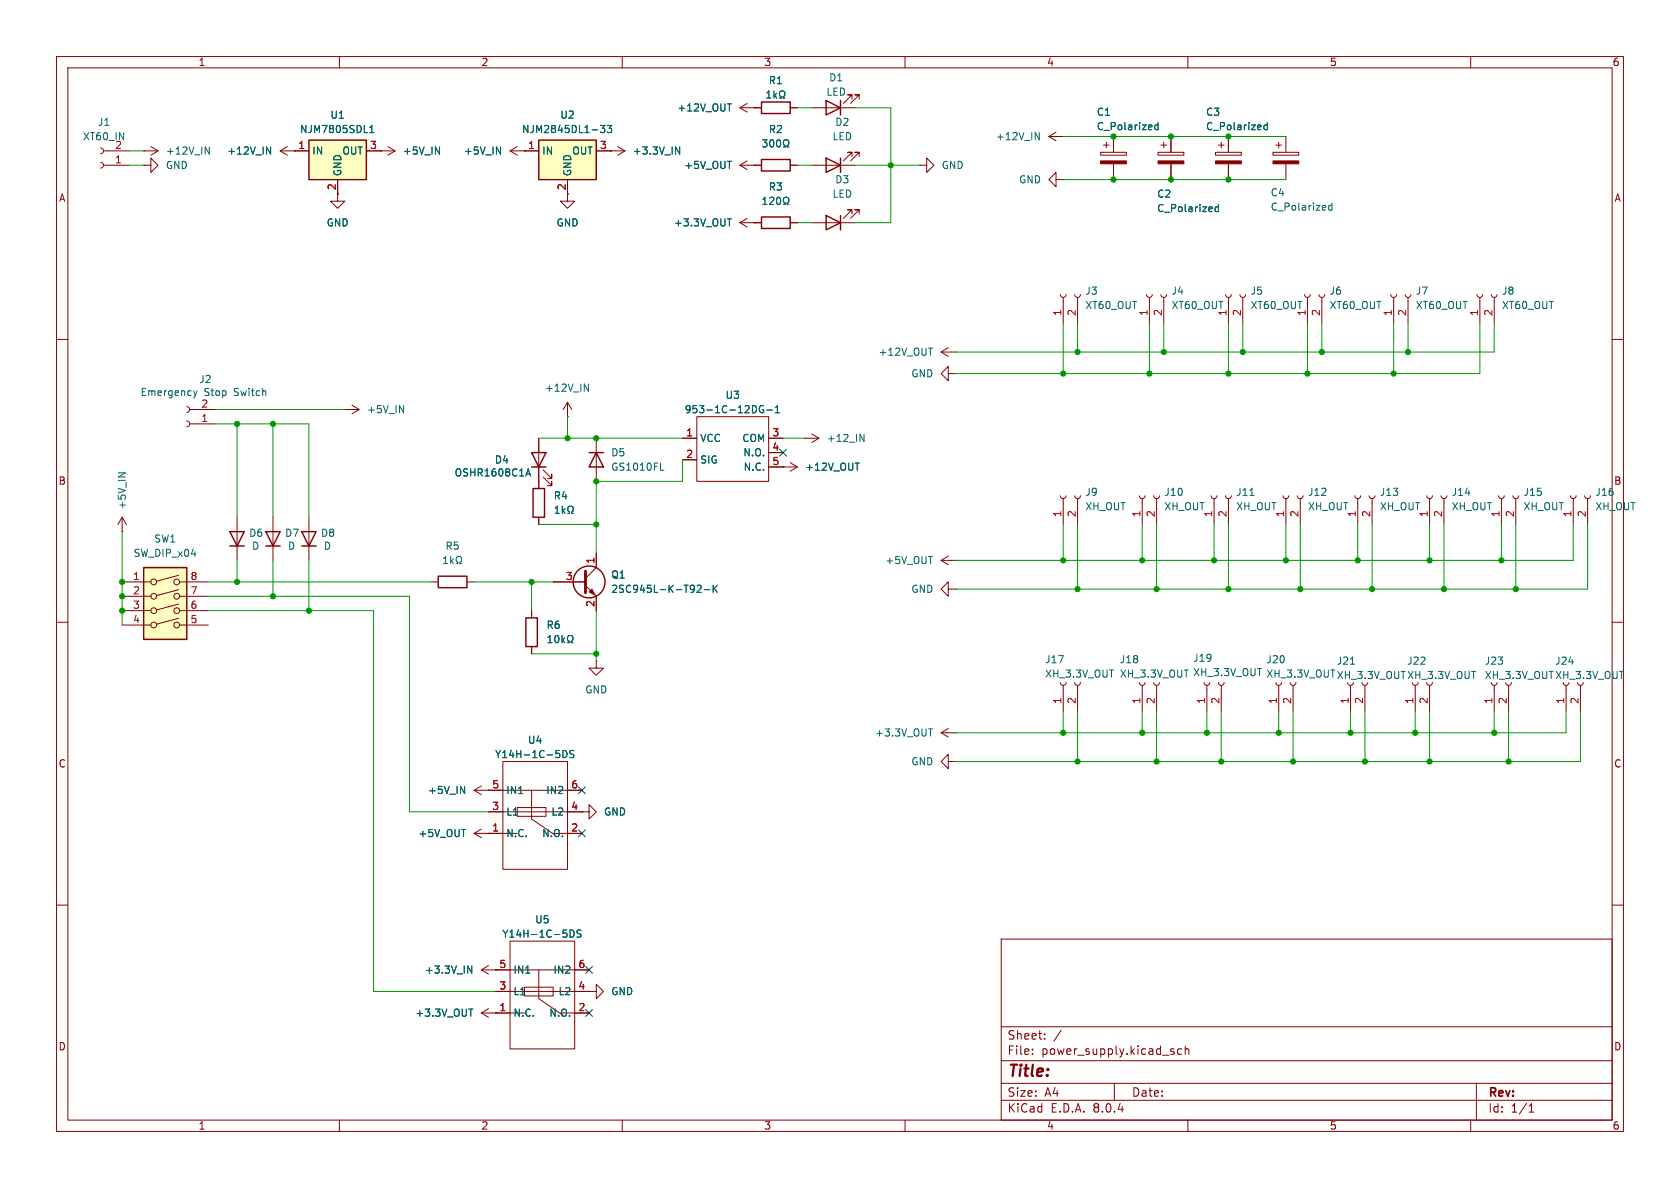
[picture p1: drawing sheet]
<svg xmlns="http://www.w3.org/2000/svg" width="297mm" height="210mm" viewBox="0 0 297 210" stroke-linecap="round" stroke-linejoin="round" font-family="sans-serif">
<g fill="none" stroke="#840000" stroke-width=".18">
<path d="M10 10h277v190h-277zM12 12h273v186h-273zM60 10v2M110 10v2M130.8 19.1l1.3 .7M130.8 19.1h2.5M132.1 18.3l-1.3 .8M133.3 19.1h.1M160 10v2M210 10v2M260 10v2M90.2 26.7l1.2 .7"/>
<path d="M90.2 26.7h2.5M91.4 25.9l-1.2 .8M92.7 26.7h.1M100.3 34.3v1.3h1.3l-1.3 1.2-1.2-1.2h1.2M107.9 26.7h.1M107.9 26.7h2.6M109.2 25.9l1.3 .8M110.5 26.7l-1.3 .7M130.8 29.2l1.3 .8M130.8 29.2h2.5M130.8 39.4l1.3 .7M130.8 39.4h2.5"/>
<path d="M132.1 28.4l-1.3 .8M132.1 38.6l-1.3 .8M133.3 29.2h.1M133.3 39.4h.1M10 60h2M245.9 52.1l.1 .3 .4 .2 .3-.2 .2-.3M246.4 52.6v4.6M248.4 52.1l.2 .3 .3 .2 .4-.2 .1-.3M248.9 52.6v4.6M285 60h2M95.2 77.5v8.9M100.3 73.7h.1"/>
<path d="M100.3 71.1l-.7 1.3M100.3 71.1v2.6M100.3 71.1l.8 1.3M105.4 77.5v7.6M167.6 66v-1.2l-1.2 1.2 1.2 1.3v-1.3h1.3M168.9 66h.1M21.6 94h.1M21.6 91.4l-.8 1.3M21.6 91.4v2.6M21.6 91.4l.8 1.3M41.9 91.4v7.7M48.3 91.4v7.7"/>
<path d="M54.6 91.4v7.7M95.2 91.4v1.3M96 84.3l1.5 1.6v-.8v.8h-.7M96 83.1l1.5 1.5v-.8v.8h-.7M105.4 97.8v2.5l-1.9 1.9M166.4 99.1l1.2 .7M166.4 99.1h2.5M167.6 98.3l-1.2 .8M168.9 99.1h.1M187.5 87.6l.1 .4 .4 .1 .3-.1 .2-.4M188 88.1v4.6M190 87.6l.1 .4 .4 .1 .4-.1 .1-.4"/>
<path d="M190.5 88.1v4.6M239.5 87.6l.2 .4 .3 .1 .4-.1 .1-.4M240 88.1v4.6M242.1 87.6l.1 .4 .4 .1 .3-.1 .2-.4M242.6 88.1v4.6M252.2 87.6l.2 .4 .3 .1 .4-.1 .1-.4M252.7 88.1v4.6M254.8 87.6l.1 .4 .4 .1 .3-.1 .2-.4M255.3 88.1v4.6M10 110h2M76.2 102.9h1.3M82.5 102.9h1.3"/>
<path d="M97.8 102.9h5.7M103.5 103.5l1.9 1.9v2.6M105.4 116.8v1.3h1.3l-1.3 1.3-1.3-1.3h1.3M105.4 116.8h.1M167.6 104.1v-1.2l-1.2 1.2 1.2 1.3v-1.3h1.3M168.9 104.1h.1M285 110h2M166.4 129.5l1.2 .8M166.4 129.5h2.5M167.6 134.6v-1.2l-1.2 1.2 1.2 1.3v-1.3h1.3M167.6 128.8l-1.2 .7M168.9 134.6h.1"/>
<path d="M168.9 129.5h.1M187.5 120.7l.1 .3 .4 .2 .3-.2 .2-.3M188 121.2v4.5M190 120.7l.1 .3 .4 .2 .4-.2 .1-.3M190.5 121.2v4.5M10 160h2M83.8 147.3l1.3 .8M83.8 147.3h2.6M85.1 146.6l-1.3 .7M86.4 147.3h.1M102.9 143.5h1.2v-1.3l1.3 1.3-1.3 1.3v-1.3M102.9 143.5h.1"/>
<path d="M285 160h2M85.1 179.1l1.3 .7M85.1 179.1h2.5M85.1 171.5l1.3 .7M85.1 171.5h2.5M86.4 178.3l-1.3 .8M86.4 170.7l-1.3 .8M87.6 179.1h.1M87.6 171.5h.1M177 166h108v32h-108zM60 198v2M110 198v2"/>
<path d="M160 198v2M177 194.5h108M177 191.5h108M177 187.5h108M177 181.5h108M182.5 186.3v.1M182.5 185.5v.1M184.7 183.6v.1M184.7 182.8v.1M187.6 182.1l-1.3 2M197 191.5v3M207.4 185.9l.2 .2-.2 .3"/>
<path d="M207.4 185.4l.1 .1M208.9 185.5l-.4-.1-.3 .3v.4l.1 .2h.6M209.5 185.5l.2-.1 .4 .1 .1 .9M209.5 184.9v1.5M210 198v2M260 198v2M261 191.5v6.5M270.3 196.6h.9M270.3 195.5l.4-.4v1.5"/>
</g>
<g fill="none" stroke="#006464" stroke-width=".18">
<path d="M128.6 18.4h.7M87.8 26l.7 1.2v-1.2M119.4 26l.8 1.2v-1.2M128.6 38.7h.7M103.3 67.9l.7 1.3v-1.3M20.9 83.6h1.3l-1.3 .7M78.4 99.6h.7M78.4 98.7l.4-.3v1.2M79.7 98.4v1.2M79.8 99.2l.4 .4M80.2 98.8l-.5 .5M80.6 99.6h.3v-.2a.54 .54 0 0 1-.2-.7 .54 .54 0 0 1 .7-.3 .58 .58 0 0 1-.1 1v.2h.3"/>
<path d="M93 84.1l.4-1.2 .4 1.2M93.1 83.8h.6M98.1 90.7h.8M98.1 89.8l.4-.3v1.2M99.4 89.5v1.2M99.5 90.3l.4 .4M99.9 89.9l-.5 .5M100.4 90.7h.3v-.2a.54 .54 0 0 1-.3-.7 .54 .54 0 0 1 .8-.3 .58 .58 0 0 1-.2 1v.2h.3M116.8 83.1h.6M123.2 103.6l.5-.2 .3 .4-.8 .9h.8M124.5 104.2h1M126.1 103.4v1.3"/>
<path d="M126.3 104l.5 .7M126.8 103.4l-.7 .8M164.1 128.8h.8M82.7 170.8l.7 1.2v-1.2M82.9 178.4h.7"/>
</g>
<path d="M103.5 101v3.8" fill="none" stroke="#840000" stroke-width=".51"/>
<path d="M104.6 104.1l.6 1.1-1.1-.6z" fill="#840000" stroke="#840000" stroke-width=".18"/>
<g fill="none" stroke="#840000" stroke-width=".25">
<path d="M40.6 94h2.6l-1.3 2.5zM40.6 96.5h2.6M47 94h2.5l-1.2 2.5zM47 96.5h2.5M53.3 94h2.6l-1.3 2.5zM53.3 96.5h2.6M94 80h2.5l-1.3 2.6zM94 82.6h2.5M94.2 86.4h2.1v5h-2.1zM104.1 80h2.6M105.4 80l1.3 2.6h-2.6zM77.5 101.9h5v2h-5z"/>
<circle cx="104.1" cy="102.9" r="2.82"/>
</g>
<path d="M95.2 24.8h10.2v7h-10.2z" fill="#ffffc2"/>
<path d="M134.6 18h5.1v2.1h-5.1zM146 17.8l2.6 1.3-2.6 1.2zM148.6 17.8v2.5M95.2 24.8h10.2v7h-10.2zM134.6 28.2h5.1v2h-5.1zM134.6 38.4h5.1v2h-5.1zM146 38.1l2.6 1.3-2.6 1.2zM146 27.9l2.6 1.3-2.6 1.3zM148.6 27.9v2.6M148.6 38.1v2.5M93 109.2h2v5.1h-2z" fill="none" stroke="#840000" stroke-width=".25"/>
<g fill="none" stroke="#840000" stroke-width=".18">
<path d="M133.3 19.1h1.3M139.7 19.1h1.3M143.5 19.1h7.6M150.6 17.5v-.7h-.7h.7l-1.5 1.5M151.9 17.5v-.7h-.8h.8l-1.5 1.5M92.7 26.7h2.5M100.3 31.8v2.5M105.4 26.7h2.5M133.3 39.4h1.3M133.3 29.2h1.3M139.7 39.4h1.3M139.7 29.2h1.3"/>
<path d="M143.5 39.4h7.6M143.5 29.2h7.6M150.6 37.8v-.7h-.7h.7l-1.5 1.5M150.6 27.7v-.8h-.7h.7l-1.5 1.5M151.9 37.8v-.7h-.8h.8l-1.5 1.5M151.9 27.7v-.8h-.8h.8l-1.5 1.5M202.7 52.1l.1 .3 .4 .2 .4-.2 .1-.3M203.2 52.6v4.6M205.2 52.1l.2 .3 .3 .2 .4-.2 .1-.3M205.7 52.6v4.6M216.7 52.1l.1 .3 .4 .2 .3-.2 .2-.3M217.2 52.6v4.6"/>
<path d="M219.2 52.1l.2 .3 .3 .2 .4-.2 .1-.3M219.7 52.6v4.6M230.6 52.1l.2 .3 .3 .2 .4-.2 .1-.3M231.1 52.6v4.6M233.2 52.1l.1 .3 .4 .2 .3-.2 .2-.3M233.7 52.6v4.6M33 71.9l.4 .1 .1 .4-.1 .3-.4 .2M33 74.4l.4 .2 .1 .3-.1 .4-.4 .1M33.5 72.4h4.6M33.5 74.9h4.6M120.6 77.5h2.6M123.2 73.7h12.7v11.4h-12.7z"/>
<path d="M135.9 77.5h2.5M142.2 77.5h.1M142.2 77.5h2.6M143.5 76.7l1.3 .8M144.8 77.5l-1.3 .7M166.4 62.2l1.2 .8M166.4 62.2h2.5M167.6 61.5l-1.2 .7M168.9 62.2h.1M120.6 81.3h2.6M135.9 82.6h5.1M135.9 80h2.5"/>
<path d="M138.4 82.6h.1M139.7 81.8l1.3 .8M141 82.6l-1.3 .7M201.4 87.6l.2 .4 .3 .1 .4-.1 .1-.4M201.9 88.1v4.6M204 87.6l.1 .4 .4 .1 .3-.1 .2-.4M204.5 88.1v4.6M214.1 87.6l.2 .4 .3 .1 .4-.1 .1-.4M214.6 88.1v4.6M216.7 87.6l.1 .4 .4 .1 .3-.1 .2-.4M217.2 88.1v4.6M226.8 87.6l.2 .4 .3 .1 .4-.1 .1-.4"/>
<path d="M227.3 88.1v4.6M229.4 87.6l.1 .4 .4 .1 .3-.1 .2-.4M229.9 88.1v4.6M264.9 87.6l.2 .4 .3 .1 .4-.1 .1-.4M265.4 88.1v4.6M267.5 87.6l.1 .4 .4 .1 .3-.1 .2-.4M268 88.1v4.6M277.6 87.6l.2 .4 .3 .1 .4-.1 .1-.4M278.1 88.1v4.6M280.2 87.6l.1 .4 .4 .1 .3-.1 .2-.4M280.7 88.1v4.6M94 108v1.2"/>
<path d="M94 114.3v1.3M83.8 139.7l1.3 .8M83.8 139.7h19.1M85.1 138.9l-1.3 .8M86.4 139.7h.1M88.9 134.6h11.4v19.1h-11.4zM94 139.7v5.1l4.2 2.9M201.4 120.7l.2 .3 .3 .2 .4-.2 .1-.3M201.9 121.2v4.5M204 120.7l.1 .3 .4 .2 .3-.2 .2-.3M204.5 121.2v4.5M212.9 120.7l.1 .3 .4 .2 .3-.2 .2-.3"/>
<path d="M213.4 121.2v4.5M215.4 120.7l.1 .3 .4 .2 .4-.2 .1-.3M215.9 121.2v4.5M225.6 120.7l.1 .3 .4 .2 .3-.2 .2-.3M226.1 121.2v4.5M228.1 120.7l.1 .3 .4 .2 .4-.2 .1-.3M228.6 121.2v4.5M238.3 120.7l.1 .3 .4 .2 .3-.2 .2-.3M238.8 121.2v4.5M240.8 120.7l.1 .3 .4 .2 .4-.2 .1-.3M241.3 121.2v4.5M249.7 120.7l.1 .3 .4 .2 .4-.2 .1-.3"/>
<path d="M250.2 121.2v4.5M252.2 120.7l.2 .3 .3 .2 .4-.2 .1-.3M252.7 121.2v4.5M263.7 120.7l.1 .3 .4 .2 .3-.2 .2-.3M264.2 121.2v4.5M266.2 120.7l.1 .3 .4 .2 .4-.2 .1-.3M266.7 121.2v4.5M276.4 120.7l.1 .3 .4 .2 .3-.2 .2-.3M276.9 121.2v4.5M278.9 120.7l.1 .3 .4 .2 .4-.2 .1-.3M279.4 121.2v4.5M86.4 147.3h5"/>
<path d="M86.4 143.5h16.5M91.4 142.8h5.1v1.5h-5.1zM97.8 147.3h5.1M87.6 179.1h5.1M87.6 175.3h16.5M87.6 171.5h16.5M90.2 166.4h11.4v19h-11.4zM92.7 174.5h5.1v1.6h-5.1zM95.2 171.5v5l4.3 2.9M99.1 179.1h5M104.1 175.3h1.3v-1.3l1.3 1.3-1.3 1.2v-1.2M104.1 175.3h.1"/>
</g>
<g fill="none" stroke="#006464" stroke-width=".18">
<path d="M135.6 17.3h.7M135.6 16.4l.3-.3v1.2M136.8 16.1v1.2M136.9 16.9l.4 .4M137.3 16.5l-.5 .5M137.8 17.3h.3v-.2a.54 .54 0 0 1-.3-.7 .54 .54 0 0 1 .8-.3 .58 .58 0 0 1-.1 1v.2h.3M106.1 22.2h.8l-.4 .5 .4 .1v.5l-.2 .1-.6-.1M107.3 22.2h.8l-.4 .5 .4 .1v.5l-.2 .1-.6-.1M134.8 24.7h.8l-.4 .5 .3 .1v.6l-.2 .1-.5-.1M134.9 36.1h.7M134.9 35.2l.3-.3v1.2M136.1 35l.5-.1 .2 .3-.8 .9h.8"/>
<path d="M136.2 24.8l.2-.1a.68 .68 0 0 1 .4 .6 .68 .68 0 0 1-.4 .7l-.2-.1-.1-.4zM137.4 24.8l.2-.1a.68 .68 0 0 1 .4 .6 .68 .68 0 0 1-.4 .7l-.2-.1-.1-.4zM137.4 35l.2-.1a.68 .68 0 0 1 .4 .6 .68 .68 0 0 1-.4 .6l-.2-.1-.1-.3zM138.5 26h.3v-.3a.54 .54 0 0 1-.3-.7 .54 .54 0 0 1 .8-.2 .58 .58 0 0 1-.1 .9v.3h.3M138.5 36.1h.3v-.2a.54 .54 0 0 1-.3-.7 .54 .54 0 0 1 .8-.3 .58 .58 0 0 1-.1 1v.2h.3M34.2 69.1l.3 .8M34.5 69.9l-.3 .4M34.8 69.1l-.3 .8M135 71.8a.59 .59 0 0 0-.8 .5 .59 .59 0 0 0 .8 .6v-.5h-.2M135.6 72.5h.9M137.1 73h.7M137.1 72.1l.3-.4v1.3"/>
<path d="M152 76.8l.8 1.2v-1.2M164.1 61.5h.8M151.2 81.9h.7M221 87.6h.7M96.9 113.6h.7M96.9 112.7l.3-.4v1.3M98.2 112.5l.2-.2a.68 .68 0 0 1 .4 .7 .68 .68 0 0 1-.4 .6l-.2-.1-.1-.4zM99.4 112.3v1.3M99.5 113.1l.3 .5M99.8 112.8l-.4 .4M100.3 113.6h.3v-.2a.54 .54 0 0 1-.2-.8 .54 .54 0 0 1 .7-.2 .58 .58 0 0 1-.1 1v.2h.3M238.8 117.4h.7"/>
<path d="M81.4 139l.7 1.3v-1.3M99.5 132.7a.64 .64 0 0 1 .7 .6 .64 .64 0 0 1-.7 .6zM101.4 132.7h-.4l-.2 .1v.3l.5 .3 .1 .3-.2 .2h-.5M100.8 164.4a.64 .64 0 0 1 .7 .6 .64 .64 0 0 1-.7 .7zM102.7 164.5l-.5-.1-.1 .1v.4l.5 .2 .1 .3-.2 .3-.5-.1"/>
</g>
<path d="M25.4 100.3h7.6v12.7h-7.6z" fill="#ffffc2"/>
<g fill="none" stroke="#840000" stroke-width=".18">
<path d="M17.8 26.2l.3 .1 .2 .4-.2 .3-.3 .2M17.8 28.7l.3 .2 .2 .3-.2 .4-.3 .1M18.3 26.7h4.6M18.3 29.2h4.6M25.4 29.2h1.3v-1.3l1.2 1.3-1.2 1.3v-1.3M25.4 29.2h.1M25.4 26.7h.1M25.4 26.7h2.5M26.7 25.9l1.2 .8M27.9 26.7l-1.2 .7M162.6 29.2h1.2v-1.3l1.3 1.3-1.3 1.3v-1.3M162.6 29.2h.1"/>
<path d="M185.4 24.1l1.3 .8M185.4 24.1h2.6M186.7 31.8v-1.3l-1.3 1.3 1.3 1.2v-1.2h1.3M186.7 23.4l-1.3 .7M188 31.8h.1M188 24.1h.1M194.6 26.9h4.5v.5h-4.5zM195.1 25.7h1M195.6 25.1v1.1M196.8 24.1v2.8M196.8 29v2.8M204.7 26.9h4.6v.5h-4.6z"/>
<path d="M205.2 25.7h1M205.7 25.1v1.1M207 24.1v2.8M207 29v2.8M214.9 26.9h4.6v.5h-4.6zM215.4 25.7h1M215.9 25.1v1.1M217.2 24.1v2.8M217.2 29v2.8M225 26.9h4.6v.5h-4.6zM225.6 25.7h1M226.1 25.1v1.1"/>
<path d="M227.3 24.1v2.8M227.3 29v2.8M21.6 102.9h5.1M21.6 105.4h5.1M21.6 108h5.1M21.6 110.5h5.1M31.6 109.3l-3.9 1M31.6 106.8l-3.9 1M31.6 104.2l-3.9 1.1M31.6 101.7l-3.9 1M31.7 102.9h5.1M31.7 105.4h5.1"/>
<path d="M31.7 108h5.1M31.7 110.5h5.1"/>
<circle cx="27.2" cy="108" r=".51"/>
<circle cx="27.2" cy="105.4" r=".51"/>
<circle cx="27.2" cy="110.5" r=".51"/>
<circle cx="27.2" cy="102.9" r=".51"/>
<circle cx="31.2" cy="108" r=".51"/>
<circle cx="31.2" cy="105.4" r=".51"/>
<circle cx="31.2" cy="102.9" r=".51"/>
<circle cx="31.2" cy="110.5" r=".51"/>
</g>
<path d="M25.4 100.3h7.6v12.7h-7.6z" fill="none" stroke="#840000" stroke-width=".25"/>
<path d="M36.3 26l.7 1.2v-1.2M183 23.4l.7 1.3v-1.3M204.7 22.1h-.3l-.3 .2 .2 .6h.4M204.7 21.7v1.2M215.4 36.1v1.3M215.4 36.6h-.4l-.2 .2 .1 .5h.5M224 21.7v1.2M224 22.1h-.3l-.3 .2 .2 .6h.4M235.5 35.9v1.3M235.5 36.4l-.4-.1-.2 .3 .1 .5h.5" fill="none" stroke="#006464" stroke-width=".18"/>
<g fill="#840000" stroke="#840000" stroke-width=".18">
<path d="M214.9 28.4h4.6v.6h-4.6z"/>
<path d="M225 28.4h4.6v.6h-4.6z"/>
<path d="M194.6 28.4h4.5v.6h-4.5z"/>
<path d="M204.7 28.4h4.6v.6h-4.6z"/>
</g>
<path d="M54.6 24.8h10.2v7h-10.2z" fill="#ffffc2"/>
<path d="M54.6 24.8h10.2v7h-10.2z" fill="none" stroke="#840000" stroke-width=".25"/>
<g fill="none" stroke="#840000" stroke-width=".18">
<path d="M133.3 19.1h.1M133.3 19.1h1.3M139.7 19.1h1.3M49.5 26.7h5.1M49.5 26.7l1.3 .7M50.8 25.9l-1.3 .8M52.1 26.7h.1M59.7 31.8v3.8h1.3l-1.3 1.2-1.3-1.2h1.3M64.8 26.7h5M67.3 26.7h.1M68.6 25.9l1.2 .8M69.8 26.7l-1.2 .7"/>
<path d="M92.7 26.7h.1M92.7 26.7h2.5M100.3 31.8v2.5M105.4 26.7h2.5M107.9 26.7h.1M133.3 29.2h.1M133.3 39.4h.1M133.3 29.2h1.3M133.3 39.4h1.3M139.7 29.2h1.3M139.7 39.4h1.3M196.8 24.1v2.8"/>
<path d="M196.8 29v2.8M207 24.1v2.8M207 29v2.8M217.2 24.1v2.8M217.2 29v2.8M187.5 52.1l.1 .3 .4 .2 .3-.2 .2-.3M188 52.6v4.6M190 52.1l.1 .3 .4 .2 .4-.2 .1-.3M190.5 52.6v4.6M261.1 52.1l.2 .3 .3 .2 .4-.2 .1-.3M261.6 52.6v4.6M263.7 52.1l.1 .3 .4 .2 .3-.2 .2-.3"/>
<path d="M264.2 52.6v4.6M61 72.4h.1M61 72.4h2.5M62.2 71.6l1.3 .8M63.5 72.4l-1.3 .8M95.2 77.5v2.5M120.6 77.5h2.6M135.9 77.5h2.5M95.2 82.6v3.8M95.2 91.4v1.3M105.4 97.8v2.5M120.6 81.3h2.6"/>
<path d="M135.9 80h2.5M135.9 82.6h2.5M138.4 82.6h.1M94 108v1.2M94 114.3v1.3M97.8 102.9h5.7M105.4 105.4v2.6M86.4 139.7h.1M86.4 139.7h2.5M100.3 139.7h2.6M86.4 147.3h.1M86.4 147.3h2.5"/>
<path d="M86.4 143.5h2.5M100.3 147.3h2.6M100.3 143.5h2.6M102.9 143.5h.1M87.6 179.1h.1M87.6 171.5h.1M87.6 179.1h2.6M87.6 175.3h2.6M87.6 171.5h2.6M101.6 179.1h2.5M101.6 175.3h2.5M101.6 171.5h2.5"/>
<path d="M104.1 175.3h.1"/>
</g>
<g fill="none" stroke="#006464" stroke-width=".18">
<path d="M128.6 18.4h.7M135.6 17.3h.7M135.6 16.4l.3-.3v1.2M136.8 16.1v1.2M136.9 16.9l.4 .4M137.3 16.5l-.5 .5M137.8 17.3h.3v-.2a.54 .54 0 0 1-.3-.7 .54 .54 0 0 1 .8-.3 .58 .58 0 0 1-.1 1v.2h.3M47.1 26l.7 1.2v-1.2M65.4 23.4h.7M65.4 22.5l.3-.3v1.2M77 26l.7 1.2v-1.2M87.8 26l.7 1.2v-1.2"/>
<path d="M106.1 22.2h.8l-.4 .5 .4 .1v.5l-.2 .1-.6-.1M107.3 22.2h.8l-.4 .5 .4 .1v.5l-.2 .1-.6-.1M119.4 26l.8 1.2v-1.2M128.6 38.7h.7M134.8 24.7h.8l-.4 .5 .3 .1v.6l-.2 .1-.5-.1M134.9 36.1h.7M134.9 35.2l.3-.3v1.2M136.1 35l.5-.1 .2 .3-.8 .9h.8M136.2 24.8l.2-.1a.68 .68 0 0 1 .4 .6 .68 .68 0 0 1-.4 .7l-.2-.1-.1-.4zM137.4 24.8l.2-.1a.68 .68 0 0 1 .4 .6 .68 .68 0 0 1-.4 .7l-.2-.1-.1-.4zM137.4 35l.2-.1a.68 .68 0 0 1 .4 .6 .68 .68 0 0 1-.4 .6l-.2-.1-.1-.3zM138.5 26h.3v-.3a.54 .54 0 0 1-.3-.7 .54 .54 0 0 1 .8-.2 .58 .58 0 0 1-.1 .9v.3h.3"/>
<path d="M138.5 36.1h.3v-.2a.54 .54 0 0 1-.3-.7 .54 .54 0 0 1 .8-.3 .58 .58 0 0 1-.1 1v.2h.3M204.7 22.1h-.3l-.3 .2 .2 .6h.4M204.7 21.7v1.2M215.4 36.1v1.3M215.4 36.6h-.4l-.2 .2 .1 .5h.5M224 21.7v1.2M224 22.1h-.3l-.3 .2 .2 .6h.4M70.6 71.7l.8 1.3v-1.3M135 71.8a.59 .59 0 0 0-.8 .5 .59 .59 0 0 0 .8 .6v-.5h-.2M135.6 72.5h.9M137.1 73h.7M137.1 72.1l.3-.4v1.3"/>
<path d="M93 84.1l.4-1.2 .4 1.2M93.1 83.8h.6M98.1 90.7h.8M98.1 89.8l.4-.3v1.2M99.4 89.5v1.2M99.5 90.3l.4 .4M99.9 89.9l-.5 .5M100.4 90.7h.3v-.2a.54 .54 0 0 1-.3-.7 .54 .54 0 0 1 .8-.3 .58 .58 0 0 1-.2 1v.2h.3M151.2 81.9h.7M96.9 113.6h.7M96.9 112.7l.3-.4v1.3M98.2 112.5l.2-.2a.68 .68 0 0 1 .4 .7 .68 .68 0 0 1-.4 .6l-.2-.1-.1-.4z"/>
<path d="M99.4 112.3v1.3M99.5 113.1l.3 .5M99.8 112.8l-.4 .4M100.3 113.6h.3v-.2a.54 .54 0 0 1-.2-.8 .54 .54 0 0 1 .7-.2 .58 .58 0 0 1-.1 1v.2h.3M123.2 103.6l.5-.2 .3 .4-.8 .9h.8M124.5 104.2h1M126.1 103.4v1.3M126.3 104l.5 .7M126.8 103.4l-.7 .8M81.4 139l.7 1.3v-1.3M99.5 132.7a.64 .64 0 0 1 .7 .6 .64 .64 0 0 1-.7 .6zM101.4 132.7h-.4l-.2 .1v.3l.5 .3 .1 .3-.2 .2h-.5"/>
<path d="M82.7 170.8l.7 1.2v-1.2M82.9 178.4h.7M100.8 164.4a.64 .64 0 0 1 .7 .6 .64 .64 0 0 1-.7 .7zM102.7 164.5l-.5-.1-.1 .1v.4l.5 .2 .1 .3-.2 .3-.5-.1"/>
</g>
<g fill="none" stroke="#009600" stroke-width=".18">
<path d="M141 19.1h2.5M151.1 19.1h6.4v20.3h-6.4M22.9 29.2h2.5M22.9 26.7h2.5M141 29.2h2.5M141 39.4h2.5M151.1 29.2h11.5M188 24.1h39.3M188 31.8h39.3M188 57.2v8.8M190.5 57.2v5M203.2 57.2v8.8"/>
<path d="M205.7 57.2v5M217.2 57.2v8.8M219.7 57.2v5M231.1 57.2v8.8M233.7 57.2v5M246.4 57.2v8.8M248.9 57.2v5M261.6 57.2v8.8h-92.7M264.2 57.2v5h-95.3M38.1 74.9h16.5v16.5M38.1 72.4h22.9M41.9 74.9v16.5"/>
<path d="M48.3 74.9v16.5M95.2 77.5h25.4M100.3 73.7v3.8M138.4 77.5h3.8M21.6 94v16.5M41.9 99.1v3.8M48.3 99.1v6.3M54.6 99.1v8.9M95.2 92.7h10.2M120.6 81.3v3.8h-15.2v12.7M188 92.7v6.4M190.5 92.7v11.4"/>
<path d="M201.9 92.7v6.4M204.5 92.7v11.4M214.6 92.7v6.4M217.2 92.7v11.4M227.3 92.7v6.4M229.9 92.7v11.4M240 92.7v6.4M242.6 92.7v11.4M252.7 92.7v6.4M255.3 92.7v11.4M265.4 92.7v6.4M268 92.7v11.4"/>
<path d="M278.1 92.7v6.4h-109.2M280.7 92.7v11.4h-111.8M36.8 102.9h39.4M36.8 108h29.2v67.3h21.6M36.8 105.4h35.6v38.1h14M83.8 102.9h14M94 102.9v5.1M94 115.6h11.4M105.4 108v8.8M188 125.7v3.8M190.5 125.7v8.9M201.9 125.7v3.8"/>
<path d="M204.5 125.7v8.9M213.4 125.7v3.8M215.9 125.7v8.9M226.1 125.7v3.8M228.6 125.7v8.9M238.8 125.7v3.8M241.3 125.7v8.9M250.2 125.7v3.8M252.7 125.7v8.9M264.2 125.7v3.8M266.7 125.7v8.9M276.9 125.7v3.8h-108"/>
<path d="M279.4 125.7v8.9h-110.5"/>
</g>
<path d="M137.8 79.4l1.2 1.2M139 79.4l-1.2 1.2M102.3 139.1l1.2 1.2M103.5 139.1l-1.2 1.2M102.3 146.7l1.2 1.2M103.5 146.7l-1.2 1.2M103.5 178.5l1.2 1.2M103.5 170.8l1.2 1.3M104.7 178.5l-1.2 1.2M104.7 170.8l-1.2 1.3" fill="none" stroke="#000084" stroke-width=".18"/>
<g fill="#009600" stroke="#009600" stroke-width=".18">
<circle cx="54.6" cy="108" r=".46"/>
<circle cx="100.3" cy="77.5" r=".46"/>
<circle cx="105.4" cy="92.7" r=".46"/>
<circle cx="105.4" cy="85.1" r=".46"/>
<circle cx="48.3" cy="105.4" r=".46"/>
<circle cx="105.4" cy="77.5" r=".46"/>
<circle cx="157.5" cy="29.2" r=".46"/>
<circle cx="21.6" cy="102.9" r=".46"/>
<circle cx="41.9" cy="74.9" r=".46"/>
<circle cx="21.6" cy="108" r=".46"/>
<circle cx="41.9" cy="102.9" r=".46"/>
<circle cx="21.6" cy="105.4" r=".46"/>
<circle cx="48.3" cy="74.9" r=".46"/>
<circle cx="94" cy="102.9" r=".46"/>
<circle cx="105.4" cy="115.6" r=".46"/>
<circle cx="219.7" cy="62.2" r=".46"/>
<circle cx="217.2" cy="66" r=".46"/>
<circle cx="203.2" cy="66" r=".46"/>
<circle cx="205.7" cy="62.2" r=".46"/>
<circle cx="196.8" cy="31.8" r=".46"/>
<circle cx="196.8" cy="24.1" r=".46"/>
<circle cx="217.2" cy="24.1" r=".46"/>
<circle cx="217.2" cy="31.8" r=".46"/>
<circle cx="207" cy="31.8" r=".46"/>
<circle cx="207" cy="24.1" r=".46"/>
<circle cx="248.9" cy="62.2" r=".46"/>
<circle cx="246.4" cy="66" r=".46"/>
<circle cx="231.1" cy="66" r=".46"/>
<circle cx="233.7" cy="62.2" r=".46"/>
<circle cx="252.7" cy="99.1" r=".46"/>
<circle cx="204.5" cy="104.1" r=".46"/>
<circle cx="201.9" cy="99.1" r=".46"/>
<circle cx="190.5" cy="104.1" r=".46"/>
<circle cx="188" cy="99.1" r=".46"/>
<circle cx="190.5" cy="62.2" r=".46"/>
<circle cx="188" cy="66" r=".46"/>
<circle cx="240" cy="99.1" r=".46"/>
<circle cx="229.9" cy="104.1" r=".46"/>
<circle cx="242.6" cy="104.1" r=".46"/>
<circle cx="268" cy="104.1" r=".46"/>
<circle cx="265.4" cy="99.1" r=".46"/>
<circle cx="255.3" cy="104.1" r=".46"/>
<circle cx="238.8" cy="129.5" r=".46"/>
<circle cx="241.3" cy="134.6" r=".46"/>
<circle cx="252.7" cy="134.6" r=".46"/>
<circle cx="266.7" cy="134.6" r=".46"/>
<circle cx="250.2" cy="129.5" r=".46"/>
<circle cx="264.2" cy="129.5" r=".46"/>
<circle cx="214.6" cy="99.1" r=".46"/>
<circle cx="227.3" cy="99.1" r=".46"/>
<circle cx="217.2" cy="104.1" r=".46"/>
<circle cx="190.5" cy="134.6" r=".46"/>
<circle cx="188" cy="129.5" r=".46"/>
<circle cx="201.9" cy="129.5" r=".46"/>
<circle cx="213.4" cy="129.5" r=".46"/>
<circle cx="204.5" cy="134.6" r=".46"/>
<circle cx="215.9" cy="134.6" r=".46"/>
<circle cx="228.6" cy="134.6" r=".46"/>
<circle cx="226.1" cy="129.5" r=".46"/>
</g>
<text font-size="2.8" fill="#840000" x="178" y="190.9">Title:</text>
<g font-size="2.1" fill="#840000">
<text x="178" y="184">Sheet:</text>
<text x="178" y="186.7">File:</text>
<text x="184.1" y="186.7">power_supply.kicad_sch</text>
<text x="178" y="196.9">KiCad</text>
<text x="178" y="194.1">Size:</text>
<text x="184.7" y="194.1">A4</text>
<text x="185.7" y="196.9">E.D.A.</text>
<text x="193.3" y="196.9">8.0.4</text>
<text x="200" y="194.1">Date:</text>
<text x="263" y="194.3">Rev:</text>
<text x="263" y="196.9">Id:</text>
<text x="267.1" y="196.9">1/1</text>
</g>
<g font-size="1.8" fill="#840000">
<text x="35" y="11.9">1</text>
<text x="85" y="11.9">2</text>
<text x="135" y="11.9">3</text>
<text x="185" y="11.9">4</text>
<text x="235" y="11.9">5</text>
<text x="285" y="11.9">6</text>
<text x="10.3" y="35.9">A</text>
<text x="59.4" y="33.7" transform="rotate(-90 59.4 33.7)">2</text>
<text x="285.3" y="35.9">A</text>
<text x="10.3" y="85.9">B</text>
<text x="10.3" y="135.9">C</text>
<text x="285.3" y="135.9">C</text>
<text x="10.3" y="185.9">D</text>
<text x="285.3" y="185.9">D</text>
<text x="35" y="199.9">1</text>
<text x="85" y="199.9">2</text>
<text x="135" y="199.9">3</text>
<text x="185" y="199.9">4</text>
<text x="235" y="199.9">5</text>
<text x="285" y="199.9">6</text>
</g>
<g font-size="1.8" fill="#006464">
<text x="135.8" y="15.1">R1</text>
<text x="146" y="17.1">LED</text>
<text x="146.5" y="14.6">D1</text>
<text x="17.2" y="22.5">J1</text>
<text x="52.9" y="23.7">NJM7805SDL1</text>
<text x="58.3" y="21.2">U1</text>
<text x="92.2" y="23.7">NJM2845DL1-33</text>
<text x="99" y="21.2">U2</text>
<text x="119.7" y="19.9">+12V_OUT</text>
<text x="135.8" y="23.7">R2</text>
<text x="147.6" y="22.5">D2</text>
<text x="193.8" y="20.7">C1</text>
<text x="193.8" y="23.2">C_Polarized</text>
<text x="213.1" y="20.7">C3</text>
<text x="213.1" y="23.2">C_Polarized</text>
<text x="14.6" y="25">XT60_IN</text>
<text x="29.2" y="27.5">+12V_IN</text>
<text x="40.1" y="27.5">+12V_IN</text>
<text x="55.1" y="27.5">IN</text>
<text x="60.4" y="27.5">OUT</text>
<text x="71.1" y="27.5">+5V_IN</text>
<text x="81.9" y="27.5">+5V_IN</text>
<text x="95.8" y="27.5">IN</text>
<text x="101.1" y="27.5">OUT</text>
<text x="111.8" y="27.5">+3.3V_IN</text>
<text x="147.1" y="25">LED</text>
<text x="176" y="25">+12V_IN</text>
<text x="29.2" y="30.1">GND</text>
<text x="60.6" y="31.2" transform="rotate(-90 60.6 31.2)">GND</text>
<text x="101.2" y="31.2" transform="rotate(-90 101.2 31.2)">GND</text>
<text x="120.9" y="30.1">+5V_OUT</text>
<text x="135.8" y="33.9">R3</text>
<text x="147.1" y="35.2">LED</text>
<text x="147.6" y="32.6">D3</text>
<text x="166.4" y="30.1">GND</text>
<text x="180.1" y="32.6">GND</text>
<text x="204.5" y="35.2">C2</text>
<text x="224.5" y="34.9">C4</text>
<text x="57.7" y="40.2">GND</text>
<text x="98.3" y="40.2">GND</text>
<text x="119" y="40.2">+3.3V_OUT</text>
<text x="204.5" y="37.7">C_Polarized</text>
<text x="224.5" y="37.4">C_Polarized</text>
<text x="191.8" y="52.3">J3</text>
<text x="207" y="52.3">J4</text>
<text x="221" y="52.3">J5</text>
<text x="235" y="52.3">J6</text>
<text x="250.2" y="52.3">J7</text>
<text x="265.4" y="52.3">J8</text>
<text x="191.8" y="54.8">XT60_OUT</text>
<text x="207" y="54.8">XT60_OUT</text>
<text x="221" y="54.8">XT60_OUT</text>
<text x="235" y="54.8">XT60_OUT</text>
<text x="250.2" y="54.8">XT60_OUT</text>
<text x="265.4" y="54.8">XT60_OUT</text>
<text x="155.2" y="63.1">+12V_OUT</text>
<text x="24.7" y="70.2">Emergency</text>
<text x="35.1" y="67.9">J2</text>
<text x="36.1" y="70.2">Stop</text>
<text x="41.5" y="70.2">Switch</text>
<text x="96.2" y="69.4">+12V_IN</text>
<text x="128.2" y="70.7">U3</text>
<text x="161" y="66.9">GND</text>
<text x="64.8" y="73.3">+5V_IN</text>
<text x="120.9" y="73.3">953-1C-12DG-1</text>
<text x="87.4" y="82.1">D4</text>
<text x="108" y="80.9">D5</text>
<text x="108" y="83.4">GS1010FL</text>
<text x="123.7" y="78.3">VCC</text>
<text x="123.7" y="82.1">SIG</text>
<text x="131.1" y="78.3">COM</text>
<text x="131.3" y="80.9">N.O.</text>
<text x="131.4" y="83.4">N.C.</text>
<text x="142.2" y="83.4">+12V_OUT</text>
<text x="146.1" y="78.3">+12_IN</text>
<text x="80.3" y="84.4">OSHR1608C1A</text>
<text x="97.8" y="88.5">R4</text>
<text x="191.8" y="87.9">J9</text>
<text x="205.7" y="87.9">J10</text>
<text x="218.4" y="87.9">J11</text>
<text x="231.1" y="87.9">J12</text>
<text x="243.8" y="87.9">J13</text>
<text x="256.6" y="87.9">J14</text>
<text x="269.3" y="87.9">J15</text>
<text x="282" y="87.9">J16</text>
<text x="285.3" y="85.9">B</text>
<text x="22.5" y="90.2" transform="rotate(-90 22.5 90.2)">+5V_IN</text>
<text x="44" y="95.1">D6</text>
<text x="50.3" y="95.1">D7</text>
<text x="56.7" y="95.1">D8</text>
<text x="191.8" y="90.4">XH_OUT</text>
<text x="205.7" y="90.4">XH_OUT</text>
<text x="218.4" y="90.4">XH_OUT</text>
<text x="231.1" y="90.4">XH_OUT</text>
<text x="243.8" y="90.4">XH_OUT</text>
<text x="256.6" y="90.4">XH_OUT</text>
<text x="269.3" y="90.4">XH_OUT</text>
<text x="282" y="90.4">XH_OUT</text>
<text x="23.5" y="98.7">SW_DIP_x04</text>
<text x="27.2" y="96.1">SW1</text>
<text x="44.5" y="97.4">D</text>
<text x="50.8" y="97.4">D</text>
<text x="57.2" y="97.4">D</text>
<text x="78.7" y="97.4">R5</text>
<text x="156.4" y="99.9">+5V_OUT</text>
<text x="108" y="102.5">Q1</text>
<text x="108" y="105">2SC945L-K-T92-K</text>
<text x="161" y="105">GND</text>
<text x="96.5" y="111.4">R6</text>
<text x="184.7" y="117.4">J17</text>
<text x="184.7" y="120">XH_3.3V_OUT</text>
<text x="197.9" y="117.4">J18</text>
<text x="197.9" y="120">XH_3.3V_OUT XH_3.3V_OUT XH_3.3V_OUT XH_3.3V_OUT XH_3.3V_OUT</text>
<text x="210.8" y="117.2">J19</text>
<text x="223.8" y="117.4">J20</text>
<text x="236.2" y="117.7">J21</text>
<text x="248.7" y="117.7">J22</text>
<text x="262.4" y="117.7">J23</text>
<text x="274.8" y="117.7">J24</text>
<text x="103.4" y="122.8">GND</text>
<text x="262.4" y="120.2">XH_3.3V_OUT XH_3.3V_OUT</text>
<text x="93.2" y="131.7">U4</text>
<text x="154.6" y="130.4">+3.3V_OUT</text>
<text x="87.4" y="134.2">Y14H-1C-5DS</text>
<text x="161" y="135.5">GND</text>
<text x="75.6" y="140.6">+5V_IN</text>
<text x="89.4" y="140.6">IN1</text>
<text x="96.5" y="140.6">IN2</text>
<text x="73.9" y="148.2">+5V_OUT</text>
<text x="89.4" y="148.2">N.C.</text>
<text x="89.4" y="144.4">L1</text>
<text x="95.7" y="148.2">N.O.</text>
<text x="97.4" y="144.4">L2</text>
<text x="106.7" y="144.4">GND</text>
<text x="88.7" y="166">Y14H-1C-5DS</text>
<text x="94.5" y="163.4">U5</text>
<text x="75" y="172.3">+3.3V_IN</text>
<text x="90.7" y="172.3">IN1</text>
<text x="97.7" y="172.3">IN2</text>
<text x="73.3" y="179.9">+3.3V_OUT</text>
<text x="90.7" y="179.9">N.C.</text>
<text x="90.7" y="176.1">L1</text>
<text x="97" y="179.9">N.O.</text>
<text x="98.7" y="176.1">L2</text>
<text x="108" y="176.1">GND</text>
</g>
<g font-size="1.8" fill="#a90000">
<text x="20.2" y="29">1</text>
<text x="20.2" y="26.4">2</text>
<text x="52.6" y="26.4">1</text>
<text x="65.3" y="26.4">3</text>
<text x="93.3" y="26.4">1</text>
<text x="106" y="26.4">3</text>
<text x="100.1" y="33.7" transform="rotate(-90 100.1 33.7)">2</text>
<text x="187.7" y="56" transform="rotate(-90 187.7 56)">1</text>
<text x="190.2" y="56" transform="rotate(-90 190.2 56)">2</text>
<text x="202.9" y="56" transform="rotate(-90 202.9 56)">1</text>
<text x="205.5" y="56" transform="rotate(-90 205.5 56)">2</text>
<text x="216.9" y="56" transform="rotate(-90 216.9 56)">1</text>
<text x="219.5" y="56" transform="rotate(-90 219.5 56)">2</text>
<text x="230.9" y="56" transform="rotate(-90 230.9 56)">1</text>
<text x="233.4" y="56" transform="rotate(-90 233.4 56)">2</text>
<text x="246.1" y="56" transform="rotate(-90 246.1 56)">1</text>
<text x="248.7" y="56" transform="rotate(-90 248.7 56)">2</text>
<text x="261.4" y="56" transform="rotate(-90 261.4 56)">1</text>
<text x="263.9" y="56" transform="rotate(-90 263.9 56)">2</text>
<text x="35.5" y="74.7">1</text>
<text x="35.5" y="72.1">2</text>
<text x="121.2" y="77.2">1</text>
<text x="136.5" y="77.2">3</text>
<text x="121.2" y="81">2</text>
<text x="136.5" y="79.8">4</text>
<text x="136.5" y="82.3">5</text>
<text x="187.7" y="91.5" transform="rotate(-90 187.7 91.5)">1</text>
<text x="190.2" y="91.5" transform="rotate(-90 190.2 91.5)">2</text>
<text x="201.7" y="91.5" transform="rotate(-90 201.7 91.5)">1</text>
<text x="204.2" y="91.5" transform="rotate(-90 204.2 91.5)">2</text>
<text x="214.4" y="91.5" transform="rotate(-90 214.4 91.5)">1</text>
<text x="216.9" y="91.5" transform="rotate(-90 216.9 91.5)">2</text>
<text x="227.1" y="91.5" transform="rotate(-90 227.1 91.5)">1</text>
<text x="229.6" y="91.5" transform="rotate(-90 229.6 91.5)">2</text>
<text x="239.8" y="91.5" transform="rotate(-90 239.8 91.5)">1</text>
<text x="242.3" y="91.5" transform="rotate(-90 242.3 91.5)">2</text>
<text x="252.5" y="91.5" transform="rotate(-90 252.5 91.5)">1</text>
<text x="255" y="91.5" transform="rotate(-90 255 91.5)">2</text>
<text x="265.2" y="91.5" transform="rotate(-90 265.2 91.5)">1</text>
<text x="267.7" y="91.5" transform="rotate(-90 267.7 91.5)">2</text>
<text x="277.9" y="91.5" transform="rotate(-90 277.9 91.5)">1</text>
<text x="280.4" y="91.5" transform="rotate(-90 280.4 91.5)">2</text>
<text x="105.2" y="99.8" transform="rotate(-90 105.2 99.8)">1</text>
<text x="23.4" y="102.6">1</text>
<text x="23.4" y="105.2">2</text>
<text x="23.4" y="107.7">3</text>
<text x="33.6" y="107.7">6</text>
<text x="33.6" y="105.2">7</text>
<text x="33.6" y="102.6">8</text>
<text x="99.9" y="102.6">3</text>
<text x="105.2" y="107.4" transform="rotate(-90 105.2 107.4)">2</text>
<text x="23.4" y="110.2">4</text>
<text x="33.6" y="110.2">5</text>
<text x="187.7" y="124.5" transform="rotate(-90 187.7 124.5)">1</text>
<text x="190.2" y="124.5" transform="rotate(-90 190.2 124.5)">2</text>
<text x="201.7" y="124.5" transform="rotate(-90 201.7 124.5)">1</text>
<text x="204.2" y="124.5" transform="rotate(-90 204.2 124.5)">2</text>
<text x="213.1" y="124.5" transform="rotate(-90 213.1 124.5)">1</text>
<text x="215.6" y="124.5" transform="rotate(-90 215.6 124.5)">2</text>
<text x="225.8" y="124.5" transform="rotate(-90 225.8 124.5)">1</text>
<text x="228.3" y="124.5" transform="rotate(-90 228.3 124.5)">2</text>
<text x="238.5" y="124.5" transform="rotate(-90 238.5 124.5)">1</text>
<text x="241" y="124.5" transform="rotate(-90 241 124.5)">2</text>
<text x="249.9" y="124.5" transform="rotate(-90 249.9 124.5)">1</text>
<text x="252.5" y="124.5" transform="rotate(-90 252.5 124.5)">2</text>
<text x="263.9" y="124.5" transform="rotate(-90 263.9 124.5)">1</text>
<text x="266.4" y="124.5" transform="rotate(-90 266.4 124.5)">2</text>
<text x="276.6" y="124.5" transform="rotate(-90 276.6 124.5)">1</text>
<text x="279.1" y="124.5" transform="rotate(-90 279.1 124.5)">2</text>
<text x="86.9" y="143.3">3</text>
<text x="86.9" y="139.4">5</text>
<text x="100.9" y="143.3">4</text>
<text x="100.9" y="139.4">6</text>
<text x="86.9" y="147.1">1</text>
<text x="100.9" y="147.1">2</text>
<text x="88.2" y="171.2">5</text>
<text x="102.2" y="171.2">6</text>
<text x="88.2" y="178.8">1</text>
<text x="88.2" y="175">3</text>
<text x="102.2" y="178.8">2</text>
<text x="102.2" y="175">4</text>
</g>
</svg>
